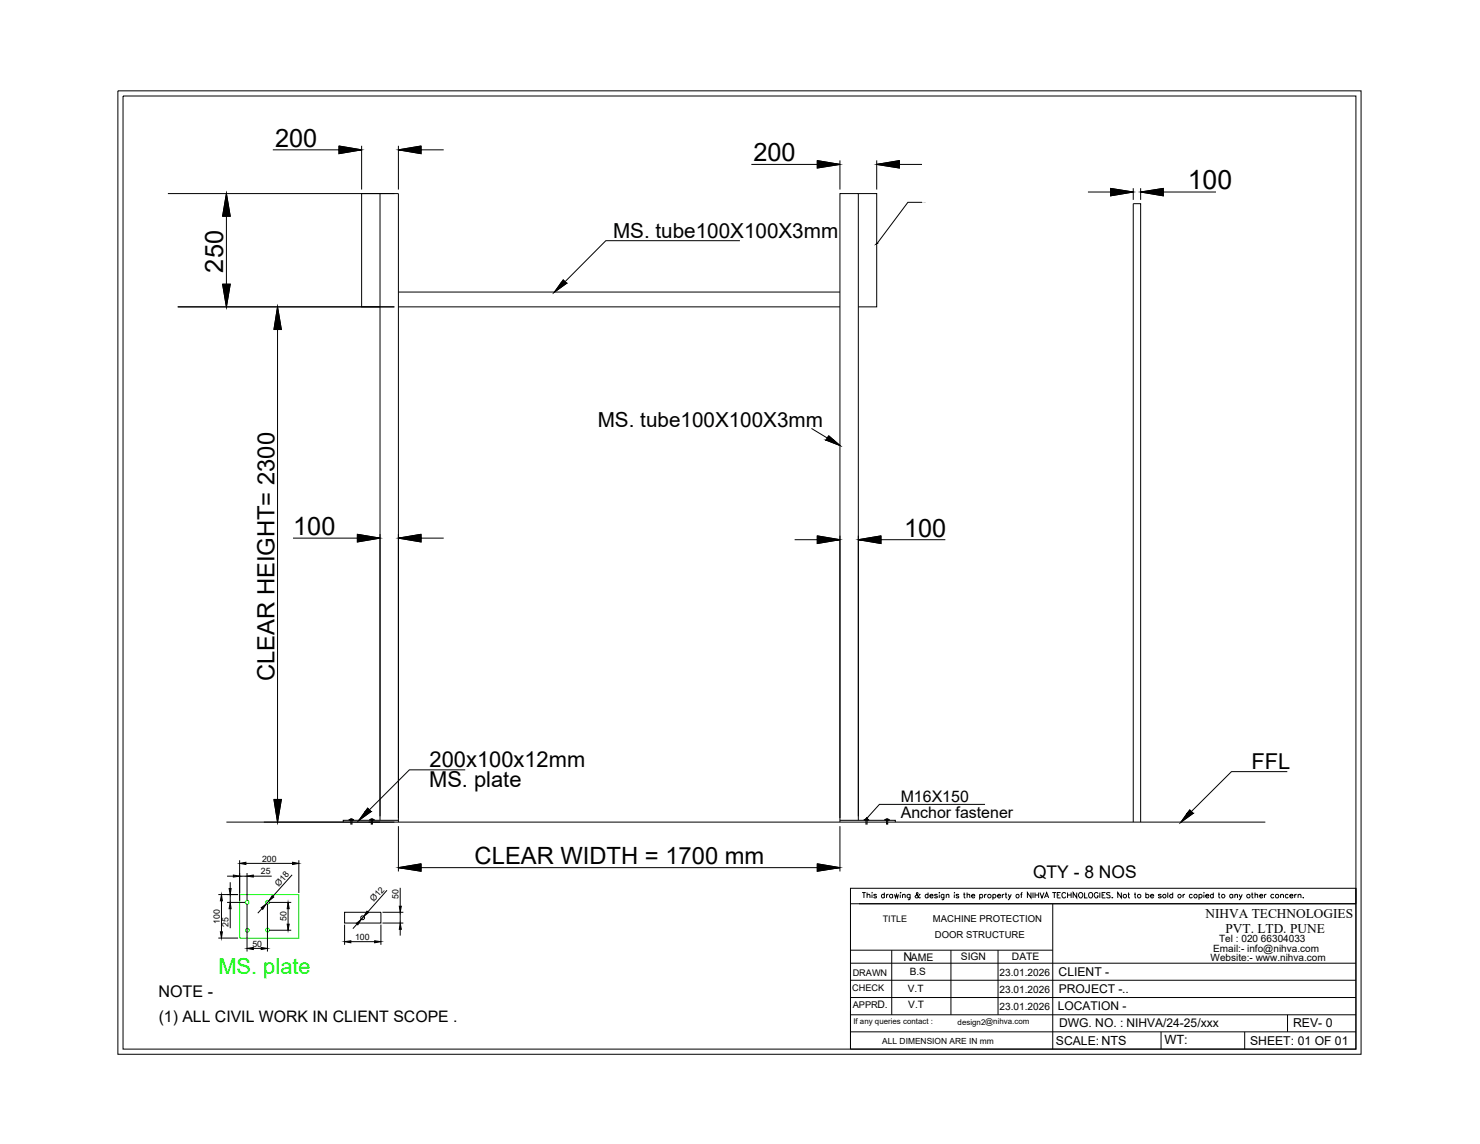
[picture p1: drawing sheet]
<svg xmlns="http://www.w3.org/2000/svg" width="279mm" height="216mm" viewBox="0 0 279 216" stroke-linecap="round" stroke-linejoin="round" font-family="sans-serif">
<!-- layer: 0 -->
<g fill="none" stroke="#000" stroke-width=".19">
<path d="M22.3 17.1h234.6v181.9h-234.6zM23.2 18.1h232.8v179.9h-232.8zM31.7 36.5h43.5v118.7M42.7 36.5l.8 4.3h-1.5zM51.5 28.3h12.5M64 27.6l4.3 .7-4.3 .7zM68.3 27.5v8.3M75.2 28.3l4.3-.7v1.4zM75.2 27.5v8.3M79.5 28.3h4.3M141.8 31h12.5M154.3 30.3l4.3 .7-4.3 .7z"/>
<path d="M158.6 30.3v5.5M162 36.5h3.5v21.4h-3.5M165.5 31l4.3-.7v1.4zM165.5 30.3v5.5M169.8 31h4.3M174.1 38.2h-2.7l-5.8 7.7M205.4 36.2h4.3M209.7 35.6l4.2 .6-4.2 .8zM213.9 35.5v2.2M215.3 36.2l4.3-.6v1.4zM215.3 35.5v2.2M219.6 36.2h10"/>
<path d="M33.6 57.9h40.9M42 53.6h1.5l-.8 4.3zM42.7 40.8v12.8M52.4 57.9l.7 4.3h-1.4zM71.7 57.9h-3.4v-21.4h3.4v118.3M75.2 57.9h83.4M75.2 55.1h83.4M106.3 52.8l.7 .7-2.3 1.6zM139.7 45.4h-25.3l-7.7 7.8M165.6 45.9h.1M52.4 62.2v88.7M153.2 80.9l3 1.8"/>
<path d="M156.4 82.3l2.2 1.8-2.7-1zM55.3 101.6h12.2M67.5 100.8l4.2 .8-4.2 .7zM75.2 101.6l4.3-.8v1.5zM79.5 101.6h4.3M150 101.9h4.3M154.3 101.1l4.3 .8-4.3 .7zM158.6 101.1v53.3M162 101.9l4.3-.8v1.5zM162 101.1v53M166.3 101.9h12.2M42.7 155.2h196.2"/>
<path d="M51.7 150.9h1.4l-.7 4.3zM65.9 154.7h.8M66.1 154.6l.1-.1 .3 .1-.1 .9h-.2v-.8zM66.1 154.7h-.2v.1M66.5 154.7h.2v.1M69.4 152.5l.6 .7-2.2 1.6zM69.8 154.7h.8M70 154.7h-.2v.1M70.1 154.5l.3 .1-.1 .1v.8h-.2zM70.4 154.7h.2v.1M75.2 154.8h-10.4v.4M75.2 155.9v8.6"/>
<path d="M87.8 145.3h-10.5l-7.5 7.5M158.6 154.8h10.4v.4M158.6 155.9v8.6M162 154.8v-118.3h-3.4v118.7M163.1 154.7h.9M163.4 154.6l.1-.1 .3 .1-.1 .9h-.2v-.8zM163.4 154.7h-.3v.1M163.6 154.4v.1zM163.8 154.7h.2v.1M167 154.7h.9M167.2 154.6l.2-.1 .3 .1-.1 .9h-.2v-.8zM167.2 154.7h-.2v.1"/>
<path d="M167.7 154.7h.2v.1M186 151.8h-20l-2.4 2.6M213.9 155.2v-116.8h1.4v116.8M224.6 152.9l.6 .6-2.2 1.7zM243 145.6h-10.5l-7.6 7.6M41.2 177h3.7M41.2 168.8h3.7M41.8 170v5.9M42.9 170.3h3.4M42.9 165.4h1.2M43.5 166.5v1.2M43.5 168.8v1.5"/>
<path d="M43.5 171.5v3.7M45.2 162.3v7.7M45.2 165.4h1.4M46.4 162.9h8.8M46.6 164.8v5.2M46.6 170.6v9M47.8 179h1.5M47.8 165.4h3.5M49.5 171.5l-.8 .8M50.5 170.6v9M50.7 170.1l-.5 .5M50.8 170.3h4.2"/>
<path d="M50.8 175.6h4.2M54.4 171.5v2.9M55.1 165.1l-3.6 4.1M56.4 162.3v6.2M65.1 172.2h6.8v2h-6.8zM65.1 174.5v3.8M66.2 177.7h4.5M67.4 174.4l-.8 .9M68.7 173l-.5 .5M71.9 174.5v3.8M72.2 174.2h3.9M72.2 172.2h3.9"/>
<path d="M73.1 168l-3.6 4.1M75.2 163.7l4.3-.7v1.4zM75.6 167.6v3.4M75.6 172.2v2M75.6 175.4v1.2M79.5 163.7h74.8M154.3 163l4.3 .7-4.3 .7zM160.6 167.6h95.4v3h-95.4zM160.6 179.3h38.1M162.2 170.6h93.8M162.8 168.4h.6M163.1 168.4v1.1"/>
<path d="M163.7 169l.2-.2h.3v.7M163.7 168.4v1.1M164.6 168.5h.1M164.6 168.8v.7M165.5 168.9l-.2-.1-.3 .1 .4 .3v.2l-.3 .1-.1-.2M166.9 168.9a.31 .31 0 0 0-.4 0 .31 .31 0 0 0 0 .4 .31 .31 0 0 0 .4 0M166.9 168.4v1.1M167.4 168.8v.7M167.8 168.8h-.3l-.1 .3M168.3 179.3v12.2M168.5 168.9a.33 .33 0 0 0-.5 0 .33 .33 0 0 0 0 .4 .33 .33 0 0 0 .5 0M168.5 168.8v.7"/>
<path d="M168.9 168.8l.2 .7 .1-.7 .2 .7 .2-.7M170 168.4v.1zM170 168.8v.7M170.4 169l.2-.2h.2l.1 .7M170.4 168.8v.7M171.8 168.8v.9l-.4 .1M171.8 168.9a.33 .33 0 0 0-.5 0 .33 .33 0 0 0 0 .4 .33 .33 0 0 0 .5 0M173.7 168.9l-.1-.1a.71 .71 0 0 1-.7 .6l-.2-.2 .6-.4-.1-.4-.2 .2v.2l.5 .6 .2 .1v-.2M175.2 168.9a.31 .31 0 0 0-.4 0 .31 .31 0 0 0 0 .4 .31 .31 0 0 0 .4 0M175.2 168.4v1.1M175.5 169.1h.6v-.1a.32 .32 0 0 0-.4-.1 .32 .32 0 0 0 0 .5 .32 .32 0 0 0 .4-.1M177 168.9l-.2-.1-.4 .1 .6 .3-.1 .2h-.4l-.1-.1"/>
<path d="M177.2 168.5h.2zM177.3 168.8v.7M178.2 168.8v.9l-.2 .1h-.2M178.2 168.9a.31 .31 0 0 0-.4 0 .31 .31 0 0 0 0 .4 .31 .31 0 0 0 .4 0M178.6 169l.2-.2h.3v.7M178.6 168.8v.7M179.5 179.3v12.2M180.1 168.5h.1M180.2 168.8v.7M181 168.9l-.2-.1-.3 .1 .5 .3v.2l-.3 .1-.2-.2M181.9 168.8h.3M182 168.4l.1 1 .2 .1"/>
<path d="M182.6 169l.2-.2h.2l.1 .7M182.6 168.4v1.1M183.4 169.1h.6a.3 .3 0 0 0-.3-.3 .3 .3 0 0 0-.3 .3l.3 .4 .3-.2M184.9 168.9a.33 .33 0 0 1 .5 0 .33 .33 0 0 1 0 .4 .33 .33 0 0 1-.5 0M184.9 168.8v1M185.9 168.8v.7M186.3 168.8l-.4 .1v.2M187.4 168.9a.34 .34 0 0 1 .5 0 .34 .34 0 0 1 .1 .4 .34 .34 0 0 1-.5 .1l-.1-.1M187.4 168.8v1M188.3 169.1h.6l-.1-.2a.31 .31 0 0 0-.4 0 .31 .31 0 0 0 0 .4 .31 .31 0 0 0 .5 0M188.4 179.3v12.2M189.2 168.8v.7"/>
<path d="M189.6 168.8l-.3 .1-.1 .2M189.8 168.8h.3M189.9 168.4v1l.2 .1M190.4 168.8l.2 .7 .3-.7M190.6 169.5l-.3 .3M192.6 168.8h.4M193 168.4l-.2 .2v.9M194.6 168.4v1.1l-.6-1.1v1.1M195 168.4v1.1M195.4 168.4v1.1M195.4 168.9h.7M196.1 168.4v1.1"/>
<path d="M196.3 168.4l.4 1.1 .4-1.1M197.2 169.5l.4-1.1 .4 1.1M197.3 169.1h.5M198.7 168.4h.7M198.7 170.6v27.4M199 168.4v1.1M199.6 168.9h.4M200.2 168.4h-.6v1.1h.6M201.2 168.7a.38 .38 0 0 0-.4-.3 .38 .38 0 0 0-.3 .4v.3a.37 .37 0 0 0 .3 .4 .37 .37 0 0 0 .4-.3M201.5 168.9h.7M201.5 168.4v1.1M202.2 168.4v1.1"/>
<path d="M203.3 168.4v1.1l-.7-1.1v1.1M203.7 168.6l.1-.1a.48 .48 0 0 1 .6 .5 .48 .48 0 0 1-.6 .4l-.2-.3zM204.8 168.4v1.1h.5M205.6 168.6l.2-.2a.49 .49 0 0 1 .5 .6 .49 .49 0 0 1-.6 .4l-.2-.3zM207.3 168.7a.38 .38 0 0 0-.4-.3 .38 .38 0 0 0-.3 .4v.3a.36 .36 0 0 0 .3 .4 .36 .36 0 0 0 .4-.4h-.2M207.6 168.4v1.1M208.1 168.9h.3M208.7 168.4h-.6v1.1h.6M209.6 168.6l-.2-.2-.5 .2v.2l.6 .2v.4l-.3 .1-.3-.2M210 169.3v.2zM211.7 168.4v1.1l-.7-1.1v1.1M212.9 168.8h.4"/>
<path d="M213 168.4l.1 1 .2 .1M214.1 168.8h.3M214.3 168.4v.8l.2 .3M216.3 168.9a.33 .33 0 0 1 .5 0 .33 .33 0 0 1 0 .4 .33 .33 0 0 1-.5 0M216.3 168.4v1.1M217.2 169.1h.6a.3 .3 0 0 0-.3-.3 .3 .3 0 0 0-.3 .3l.1 .3 .3 .1 .2-.2M219.2 168.9l-.2-.1-.3 .1 .5 .3-.1 .2h-.4v-.1M220.5 168.4v1.1M221.4 168.9a.34 .34 0 0 0-.5 0 .34 .34 0 0 0 0 .4 .34 .34 0 0 0 .4 .1l.1-.1M221.4 168.4v1.1M223.3 168.8v.7M223.7 168.8h-.2l-.2 .3"/>
<path d="M225.1 168.9a.33 .33 0 0 0-.5 0 .33 .33 0 0 0 0 .4 .33 .33 0 0 0 .5 0M226.3 168.9a.33 .33 0 0 1 .5 0 .33 .33 0 0 1 0 .4 .33 .33 0 0 1-.5 0M226.3 168.8v1M227.2 168.5h.1M227.3 168.8v.7M227.6 169.1h.6a.3 .3 0 0 0-.3-.3 .3 .3 0 0 0-.3 .3l.3 .4 .3-.2M229.1 168.9a.31 .31 0 0 0-.5 0 .31 .31 0 0 0 0 .4 .31 .31 0 0 0 .5 0M229.1 168.4v1.1M230 168.8h.3M230.1 168.4l.1 1 .2 .1M232.7 168.9a.33 .33 0 0 0-.4 0 .33 .33 0 0 0 0 .4 .33 .33 0 0 0 .4 0M232.7 168.8v.7"/>
<path d="M233.1 169l.3-.2h.2v.7M233.1 168.8v.7M233.9 168.8l.3 .7 .3-.7M234.2 169.5l-.3 .3M236.2 168.8h.4M236.4 168.4v1l.2 .1M236.9 169l.3-.2h.2v.7M236.9 168.4v1.1M237.8 169.1h.6l-.1-.2a.31 .31 0 0 0-.4 0 .31 .31 0 0 0 0 .4 .31 .31 0 0 0 .5 0M238.7 168.8v.7M239.1 168.8l-.4 .1v.2M240.5 168.9a.34 .34 0 0 0-.5 0 .34 .34 0 0 0-.1 .4 .34 .34 0 0 0 .5 .1l.1-.1"/>
<path d="M241.8 169l.2-.2h.2l.1 .7M241.8 168.8v.7M243.2 168.9a.31 .31 0 0 0-.5 0 .31 .31 0 0 0 0 .4 .31 .31 0 0 0 .5 0M243.5 169.1h.6a.3 .3 0 0 0-.3-.3 .3 .3 0 0 0-.3 .3l.2 .4 .4-.2M244.4 168.8v.7M244.8 168.8h-.3l-.1 .3M245.1 169l.2-.2h.2l.1 .7M245.1 168.8v.7M246 169.3v.2zM256 167.6v30.4h-95.4v-27.4M160.6 191.5h95.4M160.6 188.3h95.4"/>
<path d="M160.6 185h95.4M160.6 181.8h95.4M160.6 194.7h95.4M219.2 194.7v3.3M235 194.7v3.3M243.1 191.5v3.2"/>
<circle cx="68.5" cy="173.2" r=".36"/>
<circle cx="186.8" cy="169.1" r=".33"/>
<circle cx="192.1" cy="169.1" r=".32"/>
<circle cx="212.4" cy="169.1" r=".33"/>
<circle cx="215.1" cy="169.1" r=".33"/>
<circle cx="219.8" cy="169.1" r=".32"/>
<circle cx="222.7" cy="169.1" r=".32"/>
<circle cx="225.7" cy="169.1" r=".32"/>
<circle cx="230.9" cy="169.1" r=".32"/>
<circle cx="235.7" cy="169.1" r=".33"/>
<circle cx="241.1" cy="169.1" r=".33"/>
</g>
<g fill="#000" stroke="#000" stroke-width=".19">
<path d="M42.7 36.5l.8 4.3h-1.5zM42 53.6h1.5l-.8 4.3zM52.4 57.9l.7 4.3h-1.4zM51.7 150.9h1.4l-.7 4.3zM41.6 175.9h.4l-.2 1.1zM41.8 168.8l.2 1.2h-.4zM43.3 167.7h.3l-.1 1.1zM43.5 170.3l.1 1.2h-.3zM44.1 165.1l1.1 .3-1.1 .1zM45.2 162.9l1.2-.2v.5zM46.6 179l1.2-.2v.4zM46.6 165.4l1.2-.3v.4z"/>
<path d="M49.3 178.8l1.2 .2-1.2 .2zM49.3 171.3l.9-.7-.6 1zM51.4 169l.3 .3-1 .8zM54.4 170.3l.2 1.2h-.4zM54.2 174.4h.4l-.2 1.2zM55.2 162.7l1.2 .2-1.2 .3zM65.1 177.7l1.1-.2v.4zM67.3 174.3l.9-.8-.7 1zM69.3 172l.3 .2-.9 .8zM70.7 177.5l1.2 .2-1.2 .2zM75.6 174.2l.2 1.2h-.4zM75.4 171h.4l-.2 1.2z"/>
<path d="M64 27.6l4.3 .7h-4.3zM64 28.3v.7l4.3-.7z"/>
<path d="M75.2 28.3l4.3-.7v.7zM75.2 28.3l4.3 .7v-.7z"/>
<path d="M154.3 30.3l4.3 .7h-4.3zM154.3 31v.7l4.3-.7z"/>
<path d="M165.5 31l4.3-.7v.7zM165.5 31l4.3 .7v-.7z"/>
<path d="M209.7 35.6l4.2 .6h-4.2zM209.7 36.2v.8l4.2-.8z"/>
<path d="M215.3 36.2l4.3-.6v.6zM215.3 36.2l4.3 .8v-.8z"/>
<path d="M106.3 52.8l.7 .7h-1.1zM105.9 53.5l-1.2 1.6 2.3-1.6z"/>
<path d="M156.4 82.3l1 .8h-1.5zM155.9 83.1l2.7 1-1.2-1z"/>
<path d="M67.5 100.8l4.2 .8h-4.2zM67.5 101.6v.7l4.2-.7z"/>
<path d="M75.2 101.6l4.3-.8v.8zM75.2 101.6l4.3 .7v-.7z"/>
<path d="M154.3 101.1l4.3 .8h-4.3zM154.3 101.9v.7l4.3-.7z"/>
<path d="M162 101.9l4.3-.8v.8zM162 101.9l4.3 .7v-.7z"/>
<path d="M69.4 152.5l.6 .7h-1.1zM68.9 153.2l-1.1 1.6 2.2-1.6z"/>
<path d="M224.6 152.9l.6 .6h-1.1zM224.1 153.5l-1.1 1.7 2.2-1.7z"/>
<path d="M75.2 163.7l4.3-.7v.7zM75.2 163.7l4.3 .7v-.7z"/>
<path d="M154.3 163l4.3 .7h-4.3zM154.3 163.7v.7l4.3-.7z"/>
</g>
<g fill="none" stroke="#0f0" stroke-width=".19">
<path d="M45.2 168.8h11.2v8.2h-11.2z"/>
<circle cx="46.7" cy="170.3" r=".36"/>
<circle cx="46.7" cy="175.6" r=".36"/>
<circle cx="50.5" cy="175.5" r=".36"/>
<circle cx="50.5" cy="170.3" r=".36"/>
</g>
<text font-size="5" x="224.2" y="35.6">100</text>
<g font-size="4.8">
<text x="51.9" y="27.7">200</text>
<text x="142.2" y="30.4">200</text>
<text x="42.1" y="51.4" transform="rotate(-90 42.1 51.4)">250</text>
<text x="55.4" y="101">100</text>
<text x="170.7" y="101.3">100</text>
</g>
<g font-size="4.5">
<text x="51.8" y="128.6" transform="rotate(-90 51.8 128.6)">CLEAR HEIGHT= 2300</text>
<text x="89.6" y="163.1">CLEAR WIDTH = 1700 mm</text>
</g>
<g font-size="4.1">
<text x="81" y="148.5">MS. plate</text>
<text x="81.1" y="144.7">200x100x12mm</text>
<text x="236.2" y="145.1">FFL</text>
</g>
<text font-size="4.1" fill="#0f0" x="41.2" y="183.9">MS. plate</text>
<g font-size="3.9">
<text x="115.7" y="44.9">MS. tube100X100X3mm</text>
<text x="112.8" y="80.6">MS. tube100X100X3mm</text>
</g>
<text font-size="3.3" x="195" y="165.7">QTY - 8 NOS</text>
<g font-size="3">
<text x="170" y="151.4">M16X150</text>
<text x="170" y="154.4">Anchor fastener</text>
<text x="29.9" y="188.2">NOTE -</text>
<text x="30" y="193">(1) ALL CIVIL WORK IN CLIENT SCOPE .</text>
</g>
<g font-size="2.5">
<text x="227.6" y="173.2">NIHVA TECHNOLOGIES</text>
<text x="231.4" y="176">PVT. LTD. PUNE</text>
</g>
<text font-size="2.4" x="219.8" y="197.1">WT:</text>
<g font-size="2.3">
<text x="170.6" y="181.3">N</text>
<text x="199.8" y="184.2">CLIENT -</text>
<text x="199.7" y="190.7">LOCATION -</text>
<text x="199.9" y="187.4">PROJECT -..</text>
<text x="199.3" y="197.1">SCALE:NTS</text>
<text x="199.9" y="193.9">DWG. NO. : NIHVA/24-25/xxx</text>
<text x="236" y="197.1">SHEET: 01 OF 01</text>
<text x="244.1" y="193.9">REV- 0</text>
</g>
<g font-size="2">
<text x="171.9" y="181.3">AME</text>
<text x="181.4" y="181.1">SIGN</text>
</g>
<g font-size="1.9">
<text x="229.1" y="179.7">Email:- info@nihva.com</text>
<text x="230.2" y="177.8">Tel : 020 66304033</text>
<text x="171.7" y="184.1">B.S</text>
<text x="188.7" y="184.1">23.01.2026</text>
<text x="191" y="181.1">DATE</text>
<text x="228.5" y="181.4">Website:- www.nihva.com</text>
<text x="171.4" y="187.2">V.T</text>
<text x="171.5" y="190.2">V.T</text>
<text x="188.7" y="187.3">23.01.2026</text>
<text x="188.7" y="190.6">23.01.2026</text>
</g>
<g font-size="1.8">
<text x="176.1" y="173.9">MACHINE PROTECTION</text>
<text x="176.5" y="177">DOOR STRUCTURE</text>
</g>
<g font-size="1.7">
<text x="166.7" y="173.9">TITLE</text>
<text x="161" y="184.1">DRAWN</text>
<text x="160.9" y="186.9">CHECK</text>
<text x="161" y="190.2">APPRD.</text>
</g>
<g font-size="1.6">
<text x="49.3" y="165">25</text>
<text x="49.5" y="162.6">200</text>
<text x="52.6" y="167.4" transform="rotate(-48 52.6 167.4)">Ø18</text>
<text x="54.1" y="173.9" transform="rotate(-90 54.1 173.9)">50</text>
<text x="70.6" y="170.3" transform="rotate(-48 70.6 170.3)">Ø12</text>
<text x="75.3" y="169.6" transform="rotate(-90 75.3 169.6)">50</text>
<text x="41.5" y="174.4" transform="rotate(-90 41.5 174.4)">100</text>
<text x="43.1" y="174.9" transform="rotate(-90 43.1 174.9)">25</text>
<text x="47.7" y="178.7">50</text>
<text x="67" y="177.4">100</text>
<text x="166.6" y="196.9">ALL DIMENSION ARE IN mm</text>
</g>
<g font-size="1.5">
<text x="161.1" y="193.3">If any queries contact :</text>
<text x="180.8" y="193.4">design2@nihva.com</text>
</g>
</svg>
